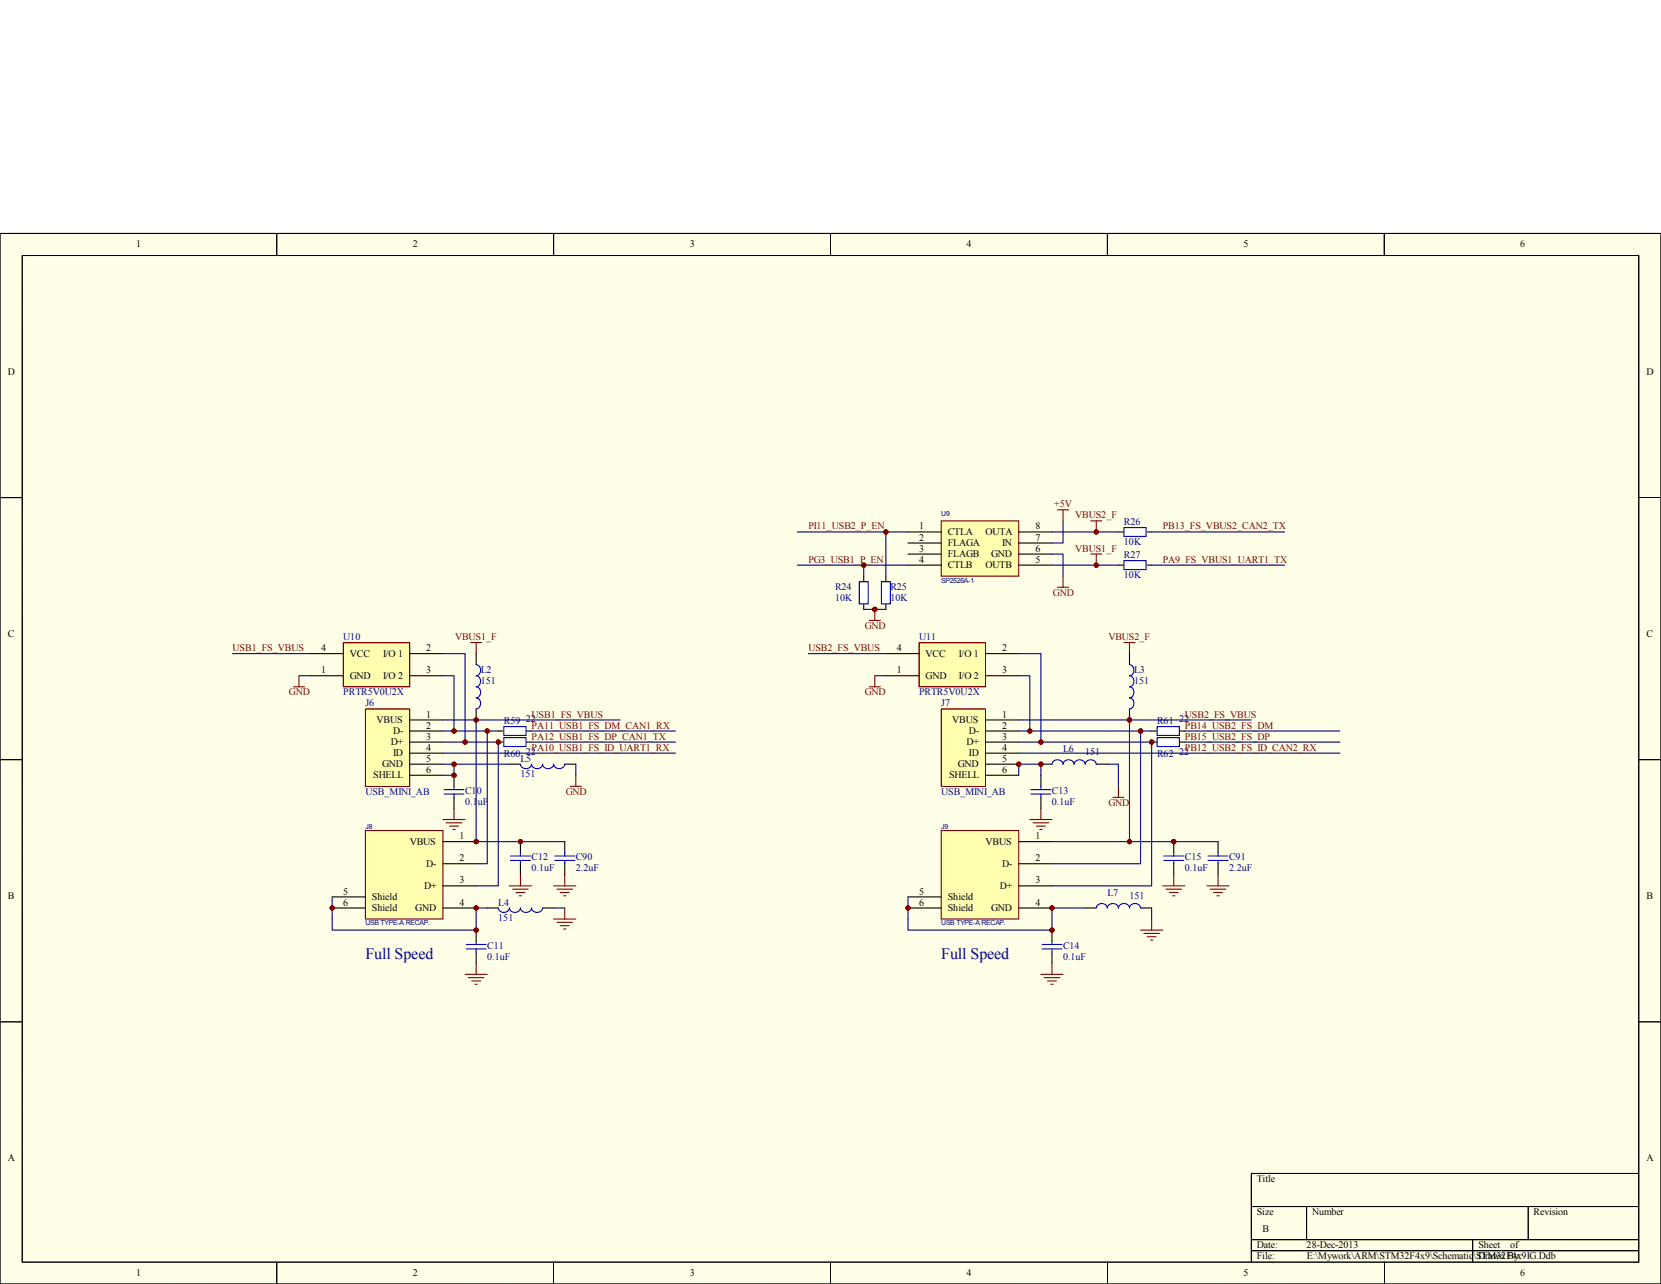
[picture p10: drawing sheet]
<svg xmlns="http://www.w3.org/2000/svg" width="279mm" height="216mm" viewBox="0 0 279 216" stroke-linecap="round" stroke-linejoin="round" font-family="sans-serif">
<path d="M0 39.2h279.4v176.7h-279.4z" fill="#ffffe8"/>
<g fill="none" stroke="#000" stroke-width=".17">
<path d="M0 39.2h279.4v176.7h-279.4zM46.6 39.2v3.8M93.1 39.2v3.8M139.7 39.2v3.8M186.3 39.2v3.8M232.8 39.2v3.8M3.7 43h272v169.2h-272zM0 83.7h3.7M275.7 83.7h3.7M0 127.8h3.7M275.7 127.8h3.7M0 171.8h3.7"/>
<path d="M275.7 171.8h3.7M275.7 197.3h-65.2v14.9M46.6 212.2v3.7M93.1 212.2v3.7M139.7 212.2v3.7M186.3 212.2v3.7M210.5 202.9h65.2M210.5 208.5h65.2M210.5 210.3h65.2M219.8 202.9v5.6M232.8 212.2v3.7M247.7 208.5v3.7"/>
<path d="M257 202.9v5.6"/>
</g>
<path d="M61.5 139.7h13v14.8h-13z" fill-rule="evenodd" fill="#ffffb0"/>
<path d="M61.5 139.7h13v14.8h-13zM95.9 132.2h1.9M96.9 130.4v1.8" fill="none" stroke="#800000" stroke-width=".19"/>
<path d="M55.9 152.7h5.6M55.9 150.8h5.6M74.5 141.5h5.6M74.5 145.2h5.6M74.5 149h5.6M74.5 152.7h5.6" fill="none" stroke="#000" stroke-width=".19"/>
<path d="M55.9 150.8v3.7M80.1 152.7h1.9" fill="none" stroke="#11037f" stroke-width=".19"/>
<path d="M61.5 119.3h7.4v12.9h-7.4z" fill="#ffffb0"/>
<path d="M61.5 119.2h7.4v13h-7.4z" fill="none" stroke="#800000" stroke-width=".17"/>
<path d="M68.9 121.1h5.6M68.9 122.9h5.6M68.9 124.8h5.6M68.9 126.6h5.6M68.9 128.5h5.6M68.9 130.4h5.6M87.5 141.5v1.9M87.5 145.2v1.9M95 141.5v1.9M95 145.2v1.9" fill="none" stroke="#000" stroke-width=".19"/>
<path d="M74.5 122.9h7.5v22.3h-1.9M74.5 124.8h9.3v24.2h-3.7M74.5 121.1h5.6v20.4h14.9M74.5 128.5h11.2M82 122.9h1.8" fill="none" stroke="#000080" stroke-width=".19"/>
<path d="M85.9 144.7h3.3M85.9 143.9h3.3M87.5 143.4v.5M87.5 144.7v.5M93.3 144.7h3.4M93.3 143.9h3.4M95 143.4v.5M95 144.7v.5" fill="none" stroke="#00f" stroke-width=".19"/>
<g fill="none" stroke="#800000" stroke-width=".19">
<path d="M79.2 108h1.8M80.1 108v1.9M85.7 149h3.7M86.2 149.5h2.6M86.8 150.1h1.5M87.4 150.6h.3M87.5 147.1v1.9M93.1 149h3.8M93.1 154.5h3.8M93.7 149.5h2.6M93.7 155.1h2.6M94.2 150.1h1.5"/>
<path d="M94.2 155.6h1.5M94.8 150.6h.4M94.8 156.2h.4M95 147.1v1.9M95 152.7v1.8"/>
</g>
<path d="M158.3 139.7h13.1v14.8h-13.1z" fill-rule="evenodd" fill="#ffffb0"/>
<path d="M158.3 139.7h13.1v14.8h-13.1zM187.2 134.1h1.9M188.1 132.2v1.9" fill="none" stroke="#800000" stroke-width=".19"/>
<path d="M152.7 152.7h5.6M152.7 150.8h5.6M171.4 141.5h5.6M171.4 145.2h5.6M171.4 149h5.6M171.4 152.7h5.6" fill="none" stroke="#000" stroke-width=".19"/>
<path d="M152.7 150.8v3.7M193.7 152.7v1.8" fill="none" stroke="#11037f" stroke-width=".19"/>
<path d="M158.4 119.3h7.4v12.9h-7.4z" fill="#ffffb0"/>
<path d="M158.3 119.2h7.5v13h-7.5z" fill="none" stroke="#800000" stroke-width=".17"/>
<g fill="none" stroke="#000" stroke-width=".19">
<path d="M76.4 130.4v1.8M76.4 134.1v1.8M85.7 128.5h1.8M95 128.5h1.9M165.8 121.1h5.6M165.8 122.9h5.6M165.8 124.8h5.6M165.8 126.6h5.6M165.8 128.5h5.6M165.8 130.4h5.6M175.1 128.5h1.9M175.1 130.4v1.8"/>
<path d="M175.1 134.1v1.8M184.4 128.5h1.9M80.1 156.4v1.9M82 152.7h1.8M91.3 152.7h1.8M177 156.4v1.9M182.5 152.7h1.9M191.9 152.7h1.8M197.4 141.5v1.9M197.4 145.2v1.9M204.9 141.5v1.9M204.9 145.2v1.9"/>
<path d="M80.1 160.1v1.9M177 160.1v1.9"/>
</g>
<path d="M76.4 128.5v1.9h-1.9M96.9 128.5v1.9M171.4 121.1h18.6v20.4M171.4 122.9h20.5v22.3h-14.9M171.4 124.8h22.3v24.2h-16.7M171.4 130.4v-1.9h3.7v1.9M171.4 126.6h54M186.3 128.5h1.8v3.7M80.1 152.7v3.7h-24.2v-1.9M93.1 152.7h1.9M177 141.5h27.9M182.5 152.7h-5.5v3.7h-24.3v-1.9" fill="none" stroke="#000080" stroke-width=".19"/>
<g fill="none" stroke="#00f" stroke-width=".19">
<path d="M74.7 133.5h3.3M74.7 132.8h3.3M76.4 132.2v.6M76.4 133.5v.6M87.5 128.5a.96 .96 0 0 0 1 .7 .96 .96 0 0 0 .9-.7 .96 .96 0 0 0 .9 .7 .96 .96 0 0 0 1-.7 .96 .96 0 0 0 .9 .7 .96 .96 0 0 0 .9-.7 .96 .96 0 0 0 1 .7 .96 .96 0 0 0 .9-.7M173.4 133.5h3.4M173.4 132.8h3.4M175.1 132.2v.6M175.1 133.5v.6M177 128.5a.96 .96 0 0 1 .9-.7 .96 .96 0 0 1 .9 .7 .96 .96 0 0 1 .9-.7 .96 .96 0 0 1 1 .7 .96 .96 0 0 1 .9-.7 .96 .96 0 0 1 .9 .7 .96 .96 0 0 1 1-.7 .96 .96 0 0 1 .9 .7M78.4 159.6h3.4M78.4 158.8h3.4"/>
<path d="M80.1 158.3v.5M80.1 159.6v.5M83.8 152.7a.96 .96 0 0 0 1 .7 .96 .96 0 0 0 .9-.7 .96 .96 0 0 0 .9 .7 .96 .96 0 0 0 .9-.7 .96 .96 0 0 0 1 .7 .96 .96 0 0 0 .9-.7 .96 .96 0 0 0 .9 .7 .96 .96 0 0 0 1-.7M175.3 159.6h3.3M175.3 158.8h3.3M177 158.3v.5M177 159.6v.5M184.4 152.7a.96 .96 0 0 1 .9-.8 .96 .96 0 0 1 1 .8 .96 .96 0 0 1 .9-.8 .96 .96 0 0 1 .9 .8 .96 .96 0 0 1 1-.8 .96 .96 0 0 1 .9 .8 .96 .96 0 0 1 .9-.8 .96 .96 0 0 1 1 .8M195.8 144.7h3.3M195.8 143.9h3.3M197.4 143.4v.5M197.4 144.7v.5"/>
<path d="M203.2 144.7h3.4M203.2 143.9h3.4M204.9 143.4v.5M204.9 144.7v.5"/>
</g>
<g fill="none" stroke="#800000" stroke-width=".19">
<path d="M189.1 108h1.8M190 108v1.9M74.5 137.8h3.7M75.1 138.4h2.6M75.6 138.9h1.5M76.2 139.5h.4M76.4 135.9v1.9M173.2 137.8h3.8M173.8 138.4h2.6M174.3 138.9h1.5M174.9 139.5h.4M175.1 135.9v1.9"/>
<path d="M191.9 156.4h3.7M192.4 157h2.6M193 157.5h1.5M193.5 158.1h.4M193.7 154.5v1.9M195.6 149h3.7M196.1 149.5h2.6M196.7 150.1h1.5M197.3 150.6h.3M197.4 147.1v1.9M203 149h3.8M203.6 149.5h2.6"/>
<path d="M204.1 150.1h1.5M204.7 150.6h.4M204.9 147.1v1.9M78.2 163.8h3.8M78.8 164.4h2.6M79.3 164.9h1.5M79.9 165.5h.4M80.1 162v1.8M175.1 163.8h3.7M175.6 164.4h2.7M176.2 164.9h1.5M176.8 165.5h.3"/>
<path d="M177 162v1.8"/>
</g>
<path d="M158.3 87.6h13.1v9.3h-13.1z" fill-rule="evenodd" fill="#ffffb0"/>
<path d="M158.3 87.6h13.1v9.3h-13.1zM177.9 85.7h1.8M177.9 98.7h1.8M178.8 85.7v1.9M178.8 96.9v1.8M183.5 87.6h1.8M183.5 93.2h1.8M184.4 87.6v1.8M184.4 93.2v1.8" fill="none" stroke="#800000" stroke-width=".19"/>
<path d="M152.7 89.4h5.6M152.7 91.3h5.6M152.7 93.2h5.6M152.7 95h5.6M171.4 89.4h5.6M171.4 91.3h5.6M171.4 93.2h5.6M171.4 95h5.6M188.1 95h1M192.8 95h.9" fill="none" stroke="#000" stroke-width=".19"/>
<path d="M177 93.2h1.8v3.7M178.8 87.6v3.7h-1.8" fill="none" stroke="#11037f" stroke-width=".19"/>
<path d="M177 89.4h7.4M177 95h11.1" fill="none" stroke="#000080" stroke-width=".19"/>
<path d="M189.1 94.3h3.7v1.5h-3.7z" fill-rule="evenodd" fill="#fff"/>
<path d="M189.1 94.3h3.7v1.5h-3.7z" fill="none" stroke="#00f" stroke-width=".19"/>
<path d="M193.7 95h22.4M190 121.1h20.5" fill="none" stroke="#000080" stroke-width=".19"/>
<path d="M57.8 108.1h11.1v7.4h-11.1z" fill="#ffffb0"/>
<path d="M57.7 108.1h11.2v7.4h-11.2z" fill="none" stroke="#800000" stroke-width=".17"/>
<path d="M52.2 113.6h5.5M52.2 109.9h5.5M68.9 113.6h5.6M68.9 109.9h5.6" fill="none" stroke="#000" stroke-width=".19"/>
<path d="M39.1 109.9h13.1M50.3 113.6h1.9" fill="none" stroke="#000080" stroke-width=".19"/>
<path d="M49.4 115.5h1.8M50.3 113.6v1.9" fill="none" stroke="#800000" stroke-width=".19"/>
<path d="M154.6 108.1h11.2v7.4h-11.2z" fill="#ffffb0"/>
<path d="M154.6 108.1h11.2v7.4h-11.2z" fill="none" stroke="#800000" stroke-width=".17"/>
<path d="M145.3 96.9v.9M80.1 109.9v1.9M80.1 119.2v1.9M145.3 101.5v1M149 113.6h5.6M149 109.9h5.6M165.8 113.6h5.6M165.8 109.9h5.6M190 109.9v1.9M190 119.2v1.9" fill="none" stroke="#000" stroke-width=".19"/>
<path d="M134.1 89.4h18.6M134.1 95h18.6M136 109.9h13M147.2 113.6h1.8M80.1 121.1h24.2" fill="none" stroke="#000080" stroke-width=".19"/>
<path d="M146.2 115.5h1.9M147.2 113.6v1.9" fill="none" stroke="#800000" stroke-width=".19"/>
<path d="M80.1 111.8a.95 .95 0 0 1 .7 .9 .95 .95 0 0 1-.7 .9 .95 .95 0 0 1 .7 1 .95 .95 0 0 1-.7 .9 .95 .95 0 0 1 .7 .9 .95 .95 0 0 1-.7 .9 .95 .95 0 0 1 .7 1 .95 .95 0 0 1-.7 .9M190 111.8a.95 .95 0 0 1 .7 .9 .95 .95 0 0 1-.7 .9 .95 .95 0 0 1 .7 1 .95 .95 0 0 1-.7 .9 .95 .95 0 0 1 .7 .9 .95 .95 0 0 1-.7 .9 .95 .95 0 0 1 .7 1 .95 .95 0 0 1-.7 .9" fill="none" stroke="#00f" stroke-width=".19"/>
<path d="M144.5 97.8h1.5v3.7h-1.5z" fill-rule="evenodd" fill="#fff"/>
<path d="M144.5 97.8h1.5v3.7h-1.5z" fill="none" stroke="#00f" stroke-width=".19"/>
<path d="M149 96.9v.9M149 101.5v1" fill="none" stroke="#000" stroke-width=".19"/>
<path d="M148.3 97.8h1.5v3.7h-1.5z" fill-rule="evenodd" fill="#fff"/>
<path d="M148.3 97.8h1.5v3.7h-1.5z" fill="none" stroke="#00f" stroke-width=".19"/>
<path d="M145.3 95v1.9M149 89.4v7.5M145.3 102.5h3.7M199.3 122.9h26.1M199.3 124.8h26.1" fill="none" stroke="#000080" stroke-width=".19"/>
<path d="M146.2 104.3h1.9M147.2 102.5v1.8" fill="none" stroke="#800000" stroke-width=".19"/>
<path d="M83.8 122.9h1M88.5 122.9h.9" fill="none" stroke="#000" stroke-width=".19"/>
<path d="M84.8 122.2h3.7v1.5h-3.7z" fill-rule="evenodd" fill="#fff"/>
<path d="M84.8 122.2h3.7v1.5h-3.7z" fill="none" stroke="#00f" stroke-width=".19"/>
<path d="M83.8 124.8h1M88.5 124.8h.9" fill="none" stroke="#000" stroke-width=".19"/>
<path d="M84.8 124h3.7v1.5h-3.7z" fill-rule="evenodd" fill="#fff"/>
<path d="M84.8 124h3.7v1.5h-3.7z" fill="none" stroke="#00f" stroke-width=".19"/>
<path d="M74.5 126.6h39.1M89.4 124.8h24.2M89.4 122.9h24.2" fill="none" stroke="#000080" stroke-width=".19"/>
<path d="M193.7 122.9h.9M198.4 122.9h.9" fill="none" stroke="#000" stroke-width=".19"/>
<path d="M194.6 122.2h3.8v1.5h-3.8z" fill-rule="evenodd" fill="#fff"/>
<path d="M194.6 122.2h3.8v1.5h-3.8z" fill="none" stroke="#00f" stroke-width=".19"/>
<path d="M193.7 124.8h.9M198.4 124.8h.9" fill="none" stroke="#000" stroke-width=".19"/>
<path d="M194.6 124h3.8v1.5h-3.8z" fill-rule="evenodd" fill="#fff"/>
<path d="M194.6 124h3.8v1.5h-3.8z" fill="none" stroke="#00f" stroke-width=".19"/>
<path d="M191.9 122.9h1.8" fill="none" stroke="#000080" stroke-width=".19"/>
<path d="M188.1 89.4h1M192.8 89.4h.9" fill="none" stroke="#000" stroke-width=".19"/>
<path d="M189.1 88.7h3.7v1.5h-3.7z" fill-rule="evenodd" fill="#fff"/>
<path d="M189.1 88.7h3.7v1.5h-3.7z" fill="none" stroke="#00f" stroke-width=".19"/>
<path d="M184.4 89.4h3.7M193.7 89.4h22.4M74.5 113.6h1.9v9.3M74.5 109.9h3.7v14.9M171.4 113.6h1.8v9.3M171.4 109.9h3.7v14.9" fill="none" stroke="#000080" stroke-width=".19"/>
<circle cx="80.1" cy="141.5" r=".37" fill="#800000"/>
<circle cx="80.1" cy="141.5" r=".37" fill="none" stroke="#800000" stroke-width=".17"/>
<circle cx="80.1" cy="152.7" r=".37" fill="#800000"/>
<circle cx="80.1" cy="152.7" r=".37" fill="none" stroke="#800000" stroke-width=".17"/>
<circle cx="55.9" cy="152.7" r=".37" fill="#800000"/>
<circle cx="55.9" cy="152.7" r=".37" fill="none" stroke="#800000" stroke-width=".17"/>
<circle cx="82" cy="122.9" r=".37" fill="#800000"/>
<circle cx="82" cy="122.9" r=".37" fill="none" stroke="#800000" stroke-width=".17"/>
<circle cx="83.8" cy="124.8" r=".37" fill="#800000"/>
<circle cx="83.8" cy="124.8" r=".37" fill="none" stroke="#800000" stroke-width=".17"/>
<circle cx="87.5" cy="141.5" r=".37" fill="#800000"/>
<circle cx="87.5" cy="141.5" r=".37" fill="none" stroke="#800000" stroke-width=".17"/>
<circle cx="80.1" cy="121.1" r=".37" fill="#800000"/>
<circle cx="80.1" cy="121.1" r=".37" fill="none" stroke="#800000" stroke-width=".17"/>
<circle cx="177" cy="152.7" r=".37" fill="#800000"/>
<circle cx="177" cy="152.7" r=".37" fill="none" stroke="#800000" stroke-width=".17"/>
<circle cx="152.7" cy="152.7" r=".37" fill="#800000"/>
<circle cx="152.7" cy="152.7" r=".37" fill="none" stroke="#800000" stroke-width=".17"/>
<circle cx="171.4" cy="128.5" r=".37" fill="#800000"/>
<circle cx="171.4" cy="128.5" r=".37" fill="none" stroke="#800000" stroke-width=".17"/>
<circle cx="191.9" cy="122.9" r=".37" fill="#800000"/>
<circle cx="191.9" cy="122.9" r=".37" fill="none" stroke="#800000" stroke-width=".17"/>
<circle cx="193.7" cy="124.8" r=".37" fill="#800000"/>
<circle cx="193.7" cy="124.8" r=".37" fill="none" stroke="#800000" stroke-width=".17"/>
<circle cx="190" cy="141.5" r=".37" fill="#800000"/>
<circle cx="190" cy="141.5" r=".37" fill="none" stroke="#800000" stroke-width=".17"/>
<circle cx="197.4" cy="141.5" r=".37" fill="#800000"/>
<circle cx="197.4" cy="141.5" r=".37" fill="none" stroke="#800000" stroke-width=".17"/>
<circle cx="190" cy="121.1" r=".37" fill="#800000"/>
<circle cx="190" cy="121.1" r=".37" fill="none" stroke="#800000" stroke-width=".17"/>
<circle cx="175.1" cy="128.5" r=".37" fill="#800000"/>
<circle cx="175.1" cy="128.5" r=".37" fill="none" stroke="#800000" stroke-width=".17"/>
<circle cx="177" cy="156.4" r=".37" fill="#800000"/>
<circle cx="177" cy="156.4" r=".37" fill="none" stroke="#800000" stroke-width=".17"/>
<circle cx="76.4" cy="130.4" r=".37" fill="#800000"/>
<circle cx="76.4" cy="130.4" r=".37" fill="none" stroke="#800000" stroke-width=".17"/>
<circle cx="76.4" cy="128.5" r=".37" fill="#800000"/>
<circle cx="76.4" cy="128.5" r=".37" fill="none" stroke="#800000" stroke-width=".17"/>
<circle cx="80.1" cy="156.4" r=".37" fill="#800000"/>
<circle cx="80.1" cy="156.4" r=".37" fill="none" stroke="#800000" stroke-width=".17"/>
<circle cx="184.4" cy="89.4" r=".37" fill="#800000"/>
<circle cx="184.4" cy="89.4" r=".37" fill="none" stroke="#800000" stroke-width=".17"/>
<circle cx="184.4" cy="95" r=".37" fill="#800000"/>
<circle cx="184.4" cy="95" r=".37" fill="none" stroke="#800000" stroke-width=".17"/>
<circle cx="145.3" cy="95" r=".37" fill="#800000"/>
<circle cx="145.3" cy="95" r=".37" fill="none" stroke="#800000" stroke-width=".17"/>
<circle cx="149" cy="89.4" r=".37" fill="#800000"/>
<circle cx="149" cy="89.4" r=".37" fill="none" stroke="#800000" stroke-width=".17"/>
<circle cx="147.2" cy="102.5" r=".37" fill="#800000"/>
<circle cx="147.2" cy="102.5" r=".37" fill="none" stroke="#800000" stroke-width=".17"/>
<circle cx="76.4" cy="122.9" r=".37" fill="#800000"/>
<circle cx="76.4" cy="122.9" r=".37" fill="none" stroke="#800000" stroke-width=".17"/>
<circle cx="78.2" cy="124.8" r=".37" fill="#800000"/>
<circle cx="78.2" cy="124.8" r=".37" fill="none" stroke="#800000" stroke-width=".17"/>
<circle cx="173.2" cy="122.9" r=".37" fill="#800000"/>
<circle cx="173.2" cy="122.9" r=".37" fill="none" stroke="#800000" stroke-width=".17"/>
<circle cx="175.1" cy="124.8" r=".37" fill="#800000"/>
<circle cx="175.1" cy="124.8" r=".37" fill="none" stroke="#800000" stroke-width=".17"/>
<g font-size="2.7" fill="#000080">
<text x="61.5" y="161.3">Full Speed</text>
<text x="158.3" y="161.3">Full Speed</text>
</g>
<g font-size="1.7">
<text x="22.9" y="41.6">1</text>
<text x="69.5" y="41.6">2</text>
<text x="116" y="41.6">3</text>
<text x="162.6" y="41.6">4</text>
<text x="209.2" y="41.6">5</text>
<text x="255.7" y="41.6">6</text>
<text x="1.3" y="63">D</text>
<text x="277" y="63">D</text>
<text x="154.6" y="89">1</text>
<text x="159.4" y="90">CTLA</text>
<text x="165.8" y="90">OUTA</text>
<text x="174.2" y="89">8</text>
<text x="154.6" y="90.9">2</text>
<text x="154.6" y="92.8">3</text>
<text x="154.6" y="94.6">4</text>
<text x="159.4" y="91.8">FLAGA</text>
<text x="159.4" y="93.7">FLAGB</text>
<text x="159.4" y="95.5">CTLB</text>
<text x="165.8" y="95.5">OUTB</text>
<text x="166.7" y="93.7">GND</text>
<text x="168.6" y="91.8">IN</text>
<text x="174.2" y="90.9">7</text>
<text x="174.2" y="94.6">5</text>
<text x="174.2" y="92.8">6</text>
<text x="1.3" y="107.1">C</text>
<text x="277" y="107.1">C</text>
<text x="54" y="113.2">1</text>
<text x="54" y="109.5">4</text>
<text x="58.8" y="110.4">VCC</text>
<text x="64.4" y="110.4">I/O 1</text>
<text x="71.7" y="109.5">2</text>
<text x="71.7" y="113.2">3</text>
<text x="150.9" y="113.2">1</text>
<text x="150.9" y="109.5">4</text>
<text x="155.7" y="110.4">VCC</text>
<text x="161.3" y="110.4">I/O 1</text>
<text x="168.6" y="109.5">2</text>
<text x="168.6" y="113.2">3</text>
<text x="58.8" y="114.1">GND</text>
<text x="64.4" y="114.1">I/O 2</text>
<text x="155.7" y="114.1">GND</text>
<text x="161.3" y="114.1">I/O 2</text>
<text x="63.3" y="121.6">VBUS</text>
<text x="65.7" y="125.3">D+</text>
<text x="66.1" y="123.4">D-</text>
<text x="71.7" y="122.5">2</text>
<text x="71.7" y="120.6">1</text>
<text x="71.7" y="124.4">3</text>
<text x="160.2" y="121.6">VBUS</text>
<text x="162.6" y="125.3">D+</text>
<text x="163" y="123.4">D-</text>
<text x="168.6" y="122.5">2</text>
<text x="168.6" y="120.6">1</text>
<text x="168.6" y="124.4">3</text>
<text x="62.8" y="130.9">SHELL</text>
<text x="64.3" y="129">GND</text>
<text x="66.1" y="127.2">ID</text>
<text x="71.7" y="126.2">4</text>
<text x="71.7" y="129.9">6</text>
<text x="71.7" y="128.1">5</text>
<text x="159.6" y="130.9">SHELL</text>
<text x="161.1" y="129">GND</text>
<text x="163" y="127.2">ID</text>
<text x="168.6" y="126.2">4</text>
<text x="168.6" y="129.9">6</text>
<text x="168.6" y="128.1">5</text>
<text x="68.9" y="142">VBUS</text>
<text x="77.3" y="141.1">1</text>
<text x="165.8" y="142">VBUS</text>
<text x="174.2" y="141.1">1</text>
<text x="71.3" y="149.5">D+</text>
<text x="71.7" y="145.8">D-</text>
<text x="77.3" y="144.8">2</text>
<text x="77.3" y="148.5">3</text>
<text x="168.2" y="149.5">D+</text>
<text x="168.6" y="145.8">D-</text>
<text x="174.2" y="144.8">2</text>
<text x="174.2" y="148.5">3</text>
<text x="1.3" y="151.1">B</text>
<text x="57.7" y="150.4">5</text>
<text x="57.7" y="152.3">6</text>
<text x="62.6" y="151.3">Shield</text>
<text x="62.6" y="153.2">Shield</text>
<text x="69.8" y="153.2">GND</text>
<text x="77.3" y="152.3">4</text>
<text x="154.6" y="150.4">5</text>
<text x="154.6" y="152.3">6</text>
<text x="159.4" y="151.3">Shield</text>
<text x="159.4" y="153.2">Shield</text>
<text x="166.7" y="153.2">GND</text>
<text x="174.2" y="152.3">4</text>
<text x="277" y="151.1">B</text>
<text x="1.3" y="195.2">A</text>
<text x="277" y="195.2">A</text>
<text x="211.4" y="198.8">Title</text>
<text x="211.4" y="204.3">Size</text>
<text x="211.4" y="209.9">Date:</text>
<text x="212.3" y="207.1">B</text>
<text x="219.8" y="209.9">28-Dec-2013</text>
<text x="220.7" y="204.3">Number</text>
<text x="248.7" y="209.9">Sheet</text>
<text x="254.1" y="209.9">of</text>
<text x="258" y="204.3">Revision</text>
<text x="22.9" y="214.5">1</text>
<text x="69.5" y="214.5">2</text>
<text x="116" y="214.5">3</text>
<text x="162.6" y="214.5">4</text>
<text x="209.2" y="214.5">5</text>
<text x="211.4" y="211.8">File:</text>
<text x="219.8" y="211.8">E:\Mywork\ARM\STM32F4x9\Schematic\STM32F4x9IG.Ddb</text>
<text x="248.7" y="211.8">Drawn By:</text>
<text x="255.7" y="214.5">6</text>
</g>
<g font-size="1.7" fill="#800000">
<text x="136" y="89">PI11_USB2_P_EN</text>
<text x="177.3" y="85.3">+5V</text>
<text x="180.8" y="87.2">VBUS2_F</text>
<text x="195.6" y="89">PB13_FS_VBUS2_CAN2_TX</text>
<text x="136" y="94.6">PG3_USB1_P_EN</text>
<text x="180.8" y="92.8">VBUS1_F</text>
<text x="195.6" y="94.6">PA9_FS_VBUS1_UART1_TX</text>
<text x="177.1" y="100.2">GND</text>
<text x="76.5" y="107.6">VBUS1_F</text>
<text x="145.5" y="105.7">GND</text>
<text x="186.4" y="107.6">VBUS2_F</text>
<text x="39.1" y="109.5">USB1_FS_VBUS</text>
<text x="136" y="109.5">USB2_FS_VBUS</text>
<text x="48.6" y="116.9">GND</text>
<text x="145.5" y="116.9">GND</text>
<text x="89.4" y="120.6">USB1_FS_VBUS</text>
<text x="89.4" y="122.5">PA11_USB1_FS_DM_CAN1_RX</text>
<text x="89.4" y="124.4">PA12_USB1_FS_DP_CAN1_TX</text>
<text x="199.3" y="120.6">USB2_FS_VBUS</text>
<text x="199.3" y="122.5">PB14_USB2_FS_DM</text>
<text x="199.3" y="124.4">PB15_USB2_FS_DP</text>
<text x="89.4" y="126.2">PA10_USB1_FS_ID_UART1_RX</text>
<text x="199.3" y="126.2">PB12_USB2_FS_ID_CAN2_RX</text>
<text x="95.2" y="133.6">GND</text>
<text x="186.4" y="135.5">GND</text>
</g>
<g font-size="1.7" fill="#000080">
<text x="189.1" y="88.3">R26</text>
<text x="189.1" y="93.9">R27</text>
<text x="189.1" y="91.7">10K</text>
<text x="140.5" y="99.3">R24</text>
<text x="140.5" y="101.1">10K</text>
<text x="149.8" y="99.3">R25</text>
<text x="149.8" y="101.1">10K</text>
<text x="189.1" y="97.2">10K</text>
<text x="57.7" y="107.6">U10</text>
<text x="154.6" y="107.6">U11</text>
<text x="80.9" y="113.2">L2</text>
<text x="190.8" y="113.2">L3</text>
<text x="57.7" y="116.9">PRTR5V0U2X</text>
<text x="61.5" y="118.8">J6</text>
<text x="80.9" y="115.1">151</text>
<text x="154.6" y="116.9">PRTR5V0U2X</text>
<text x="158.3" y="118.8">J7</text>
<text x="190.8" y="115.1">151</text>
<text x="84.8" y="121.8">R59</text>
<text x="88.5" y="121.4">22</text>
<text x="194.6" y="121.8">R61</text>
<text x="198.4" y="121.4">22</text>
<text x="84.8" y="127.3">R60</text>
<text x="87.5" y="128.1">L5</text>
<text x="87.5" y="130.7">151</text>
<text x="88.5" y="127">22</text>
<text x="178.8" y="126.4">L6</text>
<text x="182.5" y="127">151</text>
<text x="194.6" y="127.3">R62</text>
<text x="198.4" y="127">22</text>
<text x="61.5" y="133.6">USB_MINI_AB</text>
<text x="78.2" y="133.5">C10</text>
<text x="78.2" y="135.3">0.1uF</text>
<text x="158.3" y="133.6">USB_MINI_AB</text>
<text x="177" y="133.5">C13</text>
<text x="177" y="135.3">0.1uF</text>
<text x="89.4" y="144.6">C12</text>
<text x="89.4" y="146.5">0.1uF</text>
<text x="96.9" y="144.6">C90</text>
<text x="96.9" y="146.5">2.2uF</text>
<text x="199.3" y="144.6">C15</text>
<text x="199.3" y="146.5">0.1uF</text>
<text x="206.8" y="144.6">C91</text>
<text x="206.8" y="146.5">2.2uF</text>
<text x="83.8" y="152.3">L4</text>
<text x="83.8" y="154.9">151</text>
<text x="186.3" y="150.6">L7</text>
<text x="190" y="151.1">151</text>
<text x="82" y="159.5">C11</text>
<text x="82" y="161.4">0.1uF</text>
<text x="178.8" y="159.5">C14</text>
<text x="178.8" y="161.4">0.1uF</text>
</g>
<g font-size="1.2" fill="#000080">
<text x="158.3" y="86.8">U9</text>
<text x="158.3" y="98">SP2526A-1</text>
<text x="61.5" y="139.4">J8</text>
<text x="158.3" y="139.4">J9</text>
<text x="61.5" y="155.6">USB TYPE-A RECAP.</text>
<text x="158.3" y="155.6">USB TYPE-A RECAP.</text>
</g>
</svg>
